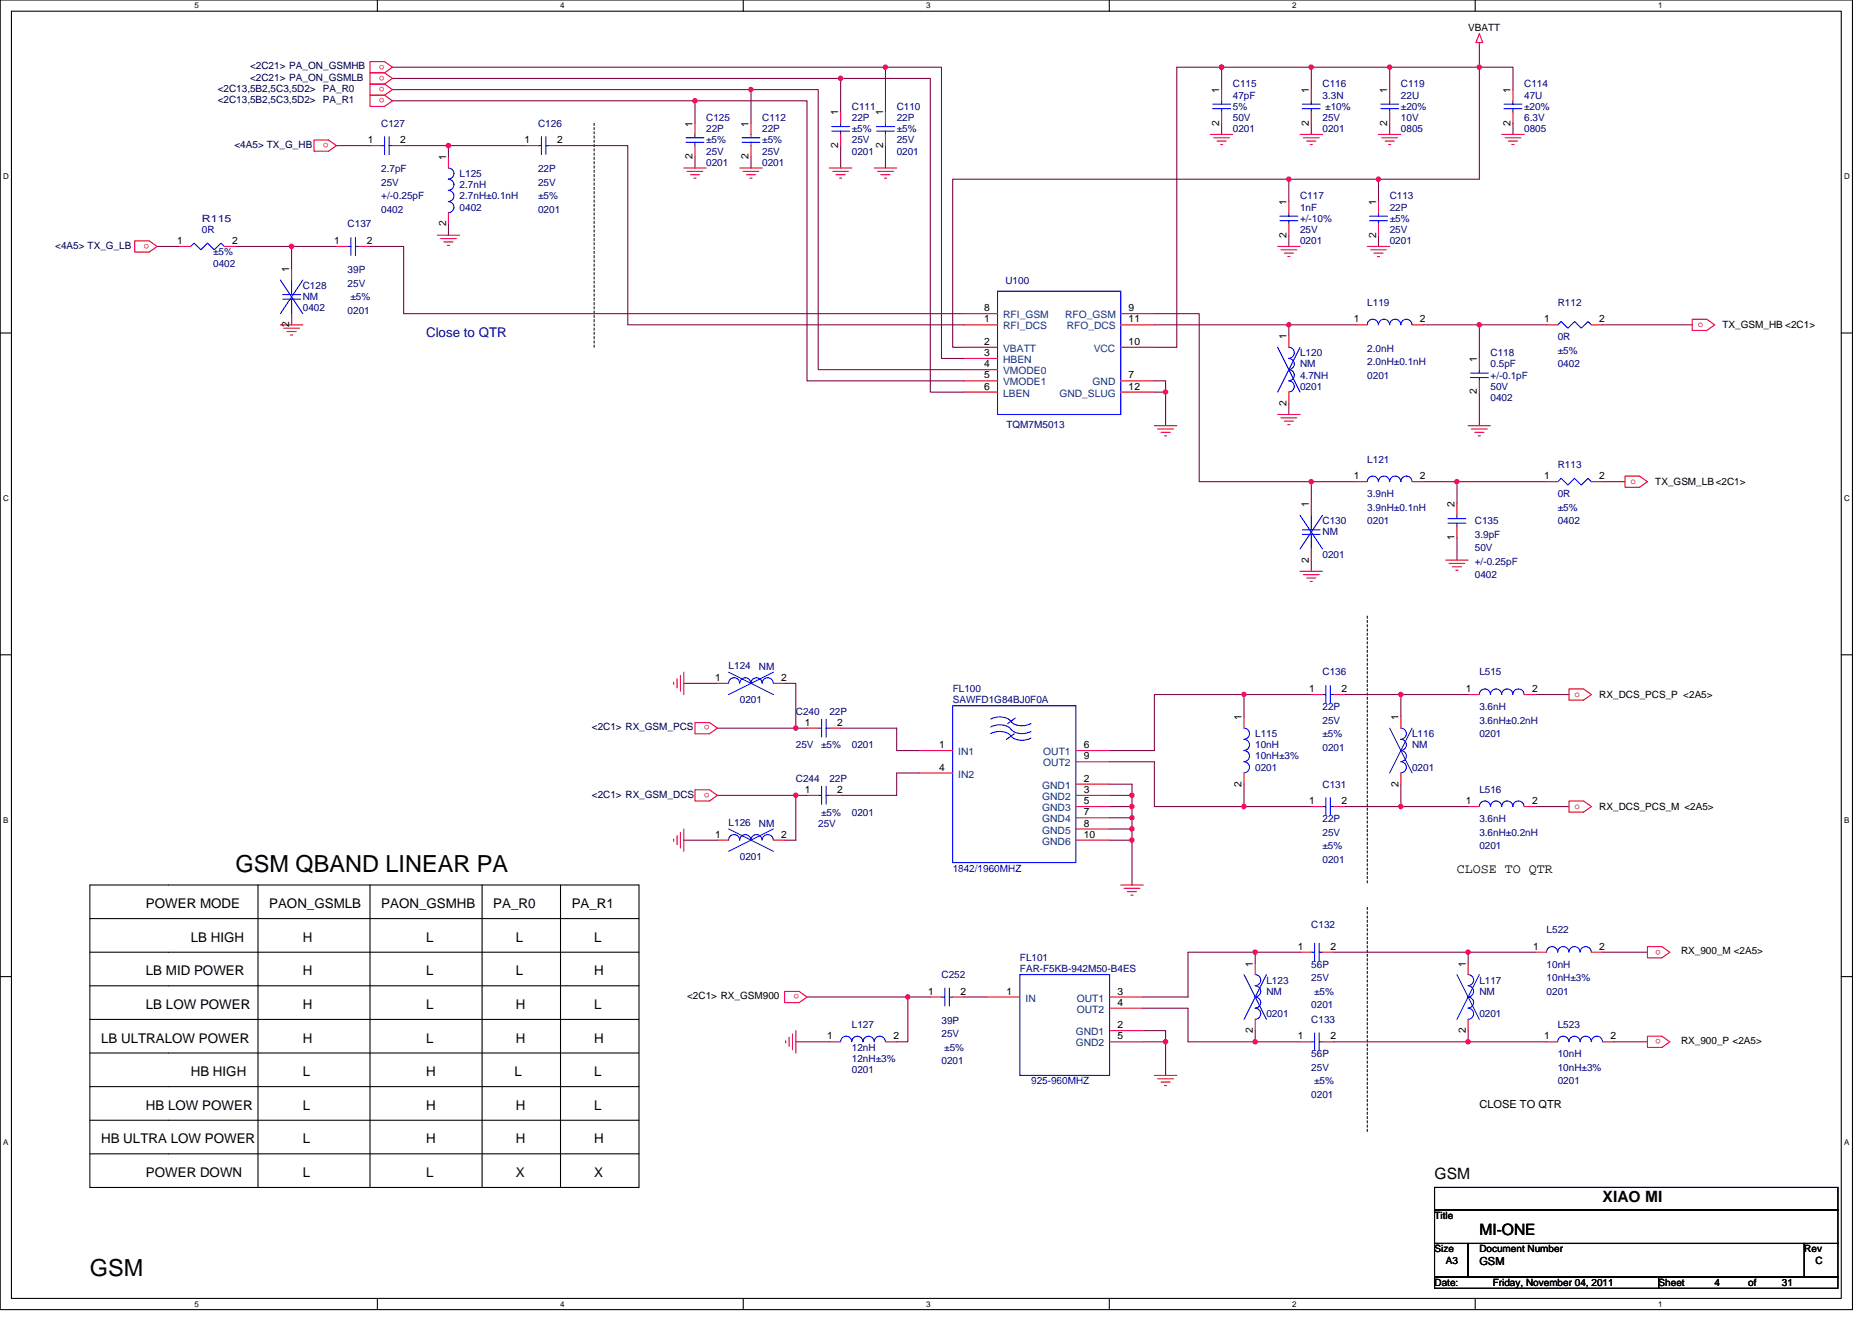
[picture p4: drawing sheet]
<svg xmlns="http://www.w3.org/2000/svg" width="297mm" height="210mm" viewBox="0 0 297 210" stroke-linecap="round" stroke-linejoin="round" font-family="sans-serif">
<path d="M0 0h293.9v207.9h-293.9zM1.8 1.8h290.4v204.3h-290.4z" fill="none" stroke="#000" stroke-width=".17"/>
<g fill="#fff">
<path d="M30.8 .2h.7v1.4h-.7z"/>
<path d="M30.8 206.3h.7v1.4h-.7z"/>
</g>
<path d="M59.9 0v1.8M59.9 206.1v1.8" fill="none" stroke="#000" stroke-width=".17"/>
<g fill="#fff">
<path d="M88.9 .2h.7v1.4h-.7z"/>
<path d="M88.9 206.3h.7v1.4h-.7z"/>
</g>
<path d="M117.9 0v1.8M117.9 206.1v1.8" fill="none" stroke="#000" stroke-width=".17"/>
<g fill="#fff">
<path d="M147 .2h.7v1.4h-.7z"/>
<path d="M147 206.3h.7v1.4h-.7z"/>
</g>
<path d="M176 0v1.8M176 206.1v1.8" fill="none" stroke="#000" stroke-width=".17"/>
<g fill="#fff">
<path d="M205 .2h.7v1.4h-.7z"/>
<path d="M205 206.3h.7v1.4h-.7z"/>
</g>
<path d="M234.1 0v1.8M234.1 206.1v1.8" fill="none" stroke="#000" stroke-width=".17"/>
<g fill="#fff">
<path d="M263.1 .2h.7v1.4h-.7z"/>
<path d="M263.1 206.3h.7v1.4h-.7z"/>
<path d="M.5 27.3h.9v1.4h-.9z"/>
<path d="M292.6 27.3h.9v1.4h-.9z"/>
<path d="M.5 78.4h.9v1.4h-.9z"/>
<path d="M292.6 78.4h.9v1.4h-.9z"/>
</g>
<path d="M0 52.9h1.8M292.2 52.9h1.7" fill="none" stroke="#000" stroke-width=".17"/>
<g fill="#fff">
<path d="M.5 129.5h.8v1.4h-.8z"/>
<path d="M292.6 129.5h.9v1.4h-.9z"/>
</g>
<path d="M0 103.9h1.8M292.2 103.9h1.7" fill="none" stroke="#000" stroke-width=".17"/>
<g fill="#fff">
<path d="M.5 180.5h.8v1.4h-.8z"/>
<path d="M292.6 180.5h.9v1.4h-.9z"/>
</g>
<g fill="none" stroke="#000" stroke-width=".17">
<path d="M0 155h1.8M14.3 140.5h87.1v48h-87.1zM14.3 145.8h87.1M14.3 151.1h87.1M14.3 156.5h87.1M40.9 140.5v48M58.7 140.5v48M76.5 140.5v48M88.9 140.5v48M292.2 155h1.7M14.3 161.8h87.1M14.3 167.1h87.1"/>
<path d="M14.3 172.5h87.1M14.3 177.8h87.1M14.3 183.1h87.1M227.6 188.5h64v3.5h-64zM227.6 192h64v5.4h-64zM227.6 197.4h5.4v5.3h-5.4zM233 197.4h53.3v5.3h-53.3zM286.3 197.4h5.3v5.3h-5.3zM227.6 202.7h35.6v1.8h-35.6zM263.2 202.7h28.4v1.8h-28.4z"/>
</g>
<path d="M94.3 19.6v35.5M217 97.8v42.7M217 144v35.6" fill="none" stroke="#000" stroke-width=".17" stroke-dasharray=".3 .3"/>
<g fill="none" stroke="#800040" stroke-width=".17">
<path d="M62.3 12.4h71.1v5.4M62.3 10.7h78.2v7.1M62.3 16h48v3.6M62.3 14.2h56.9v5.4M110.3 16h17.8v44.5h24.8M119.2 14.2h10.6v44.5h23.1M133.4 12.4h14.2v49.8h5.3M140.5 10.7h8.9v46.2h3.5M193.8 19.6v1.7M193.8 10.7v3.5M193.8 10.7h14.3M193.8 10.7h-7.1v44.4h-3.5"/>
<path d="M208.1 10.7h12.4v3.5M208.1 10.7v3.5M208.1 19.6v1.7M220.5 19.6v1.7M220.5 10.7h14.2M234.7 10.7h5.4v3.5M234.7 7.1v3.6M234.7 10.7v17.7h-16M240.1 19.6v1.7M24.9 39.1h3.6M37.4 39.1h8.9v3.6M46.3 39.1h7.1"/>
<path d="M53.4 23.1h5.3M58.7 39.1h5.3v10.7h88.9M64 23.1h7.2M71.2 23.1v1.8M71.2 23.1h12.4M71.2 35.6v1.7M88.9 23.1h10.7v28.5h53.3M110.3 24.9v1.8M119.2 24.9v1.8M133.4 23.1v3.6M140.5 23.1v3.6M204.5 28.4h-53.3v26.7h1.7"/>
<path d="M204.5 28.4v3.6M204.5 37.3v1.8M204.5 28.4h14.2M218.7 28.4v3.6M218.7 37.3v1.8M46.3 48v3.6M183.2 49.8h7.1v26.7h17.8M183.2 51.6h21.3M215.2 51.6h-10.7v1.7M225.8 51.6h8.9M234.7 51.6v5.3M234.7 51.6h10.7"/>
<path d="M254.3 51.6h14.2M183.2 60.5h1.8v1.7h-1.8M185 62.2v5.4M204.5 64v1.8M208.1 76.5v3.5M208.1 76.5h7.1M225.8 76.5h5.4M231.2 76.5v3.5M231.2 76.5h14.2M234.7 62.2v5.4M254.3 76.5h3.5M208.1 88.9v1.8"/>
<path d="M231.2 85.3v3.6M108.5 108.5h5.3M113.8 115.6h12.5M124.5 108.5h1.8v7.1M126.3 115.6h1.8M133.4 115.6h8.9v3.5h3.5M197.4 110.2h10.7M197.4 110.2h-14.2v8.9h-7.1M197.4 110.2v3.6M213.4 110.2h8.9v3.6M222.3 110.2h10.7M243.6 110.2h5.4"/>
<path d="M108.5 133.3h5.3M113.8 126.2h12.5M126.3 126.2v7.1h-1.8M126.3 126.2h1.8M145.8 122.7h-3.5v3.5h-8.9M176.1 129.8h3.5M176.1 131.6h3.5M176.1 133.3h3.5M176.1 120.9h7.1v7.1h14.2M176.1 124.5h3.5v1.7M176.1 126.2h3.5M176.1 128h3.5"/>
<path d="M179.6 133.4v7.1M179.6 128v1.8M179.6 129.8v3.5M179.6 126.2v1.8M197.4 128h10.7M197.4 124.5v3.5M213.4 128h8.9M222.3 124.5v3.5M222.3 128h10.7M243.6 128h5.4M128.1 158.2h16M144.1 158.2v7.2h-1.8"/>
<path d="M144.1 158.2h3.5M152.9 158.2h3.6M199.2 152.9v-1.8h-10.7v7.1h-7.1M199.2 151.1h7.1M211.6 151.1h21.4M233 151.1h10.6M233 151.1v1.8M254.3 151.1h7.1M126.3 165.4h5.3M181.4 163.6h3.6v1.8M181.4 165.4h3.6M181.4 160h7.1v5.4h10.7v-1.8"/>
<path d="M185 165.4v5.3M199.2 165.4h7.1M211.6 165.4h21.4M233 165.4h12.4M233 163.6v1.8M256.1 165.4h5.3"/>
</g>
<g fill="#f0f" stroke="#f0f" stroke-width=".17">
<circle cx="184.9" cy="62.2" r=".35"/>
<circle cx="179.6" cy="133.3" r=".35"/>
<circle cx="179.6" cy="126.2" r=".35"/>
<circle cx="179.6" cy="128" r=".35"/>
<circle cx="179.6" cy="131.6" r=".35"/>
<circle cx="197.4" cy="110.2" r=".35"/>
<circle cx="197.4" cy="128" r=".35"/>
<circle cx="222.3" cy="128" r=".35"/>
<circle cx="222.3" cy="110.2" r=".35"/>
<circle cx="184.9" cy="165.3" r=".35"/>
<circle cx="232.9" cy="165.3" r=".35"/>
<circle cx="232.9" cy="151.1" r=".35"/>
<circle cx="179.6" cy="129.8" r=".35"/>
<circle cx="199.2" cy="151.1" r=".35"/>
<circle cx="199.2" cy="165.3" r=".35"/>
<circle cx="140.5" cy="10.7" r=".35"/>
<circle cx="133.4" cy="12.4" r=".35"/>
<circle cx="119.2" cy="14.2" r=".35"/>
<circle cx="110.3" cy="16" r=".35"/>
<circle cx="71.1" cy="23.1" r=".35"/>
<circle cx="46.3" cy="39.1" r=".35"/>
<circle cx="193.8" cy="10.7" r=".35"/>
<circle cx="204.5" cy="51.5" r=".35"/>
<circle cx="234.7" cy="51.5" r=".35"/>
<circle cx="208.1" cy="76.4" r=".35"/>
<circle cx="231.2" cy="76.4" r=".35"/>
<circle cx="204.5" cy="28.4" r=".35"/>
<circle cx="234.7" cy="10.7" r=".35"/>
<circle cx="220.5" cy="10.7" r=".35"/>
<circle cx="208.1" cy="10.7" r=".35"/>
<circle cx="144" cy="158.2" r=".35"/>
<circle cx="218.7" cy="28.4" r=".35"/>
<circle cx="126.3" cy="115.6" r=".35"/>
<circle cx="126.3" cy="126.2" r=".35"/>
</g>
<g fill="none" stroke="#f00" stroke-width=".17">
<path d="M58.7 9.8h2.3l1.3 .9-1.3 .9h-2.3zM58.7 15.1h2.3l1.3 .9-1.3 .9h-2.3zM61 11.6l1.3 .8-1.3 .9M61 13.3l1.3 .9-1.3 .9M61 11.6h-2.3v1.7h2.3M61 13.3h-2.3v1.8h2.3M110.3 19.6v1.7M119.2 19.6v1.7M133.4 17.8v1.8M140.5 17.8v1.8M193.8 14.2v1.8M193.8 17.8v1.8"/>
<path d="M208.1 14.2v1.8M208.1 17.8v1.8M220.5 14.2v1.8M220.5 17.8v1.8M234.7 5.3l.6 1.5h-1.1zM234.7 6.8v.3M240.1 14.2v1.8M240.1 17.8v1.8M21.4 38.2h2.3l1.2 .9-1.2 .9h-2.3zM28.5 39.1h1.8M35.6 39.1h1.8M49.8 22.2h2.3l1.3 .9-1.3 .9h-2.3z"/>
<path d="M53.4 39.1h1.8M56.9 39.1h1.8M58.7 23.1h1.8M62.3 23.1h1.7M69.4 37.3h3.5M69.9 37.9h2.5M70.4 38.4h1.5M71 38.9h.3M71.2 24.9v1.8M71.2 33.8v1.8M83.6 23.1h1.8M87.2 23.1h1.7"/>
<path d="M108.5 26.7h3.6M109 27.2h2.5M109.6 27.7h1.4M110.1 28.3h.3M110.3 23.1v1.8M117.4 26.7h3.5M117.9 27.2h2.5M118.4 27.7h1.5M119 28.3h.3M119.2 23.1v1.8M131.6 26.7h3.6M132.1 27.2h2.5"/>
<path d="M132.7 27.7h1.4M133.2 28.3h.4M133.4 21.3v1.8M138.7 26.7h3.6M139.3 27.2h2.4M139.8 27.7h1.4M140.3 28.3h.4M140.5 21.3v1.8M192.1 21.3h3.5M192.6 21.9h2.5M193.1 22.4h1.5M193.7 22.9h.3"/>
<path d="M202.7 39.1h3.6M203.3 39.6h2.5M204.5 32v1.8M204.5 35.6v1.7M206.3 21.3h3.5M206.8 21.9h2.5M207.3 22.4h1.5M207.9 22.9h.3M217 39.1h3.5M217.5 39.6h2.5M218.7 21.3h3.6M218.7 32v1.8"/>
<path d="M218.7 35.6v1.7M219.3 21.9h2.5M219.8 22.4h1.4M220.3 22.9h.4M238.3 21.3h3.5M238.8 21.9h2.5M239.3 22.4h1.5M239.9 22.9h.3M44.5 51.6h3.5M45 52.1h2.5M45.5 52.6h1.5M46.1 53.2h.3"/>
<path d="M46.3 42.7v1.7M46.3 49.8v1.8M152.9 49.8h5.4M152.9 51.6h5.4M152.9 55.1h5.4M152.9 56.9h5.4M152.9 58.7h5.4M177.8 49.8h5.4M177.8 51.6h5.4M177.8 55.1h5.4M203.8 40.2h1.4M204.3 40.7h.4"/>
<path d="M204.5 53.3v1.8M215.2 51.6h1.8M218 40.2h1.5M218.6 40.7h.3M224.1 51.6h1.7M234.7 56.9v1.8M245.4 51.6h1.8M252.5 51.6h1.8M268.5 50.7h2.3l1.3 .9-1.3 .9h-2.3zM152.9 60.5h5.4M152.9 62.2h5.4M177.8 60.5h5.4"/>
<path d="M177.8 62.2h5.4M183.2 67.6h3.5M183.7 68.1h2.5M184.2 68.6h1.5M184.8 69.2h.3M202.7 65.8h3.6M203.3 66.3h2.5M203.8 66.8h1.4M204.3 67.4h.4M204.5 62.2v1.8M215.2 76.5h1.8M224.1 76.5h1.7"/>
<path d="M233 67.6h3.5M233.5 68.1h2.5M234 68.6h1.5M234.6 69.2h.3M234.7 60.5v1.7M245.4 76.5h1.8M252.5 76.5h1.8M257.8 75.6h2.4l1.2 .9-1.2 .8h-2.4zM206.3 90.7h3.5M206.8 91.2h2.5M207.3 91.7h1.5M207.9 92.3h.3"/>
<path d="M208.1 80v1.8M208.1 87.1v1.8M229.4 88.9h3.6M229.9 89.4h2.5M230.5 90h1.4M231 90.5h.3M231.2 83.6v1.7M231.2 80v1.8M106.9 108.3v.3M107.4 107.7v1.5M108 107.2v2.5M108.5 106.7v3.5"/>
<path d="M110.3 114.7h2.3l1.2 .9-1.2 .9h-2.3zM113.8 108.5h1.8M122.7 108.5h1.8M128.1 115.6h1.7M131.6 115.6h1.8M145.8 119.1h5.4M170.7 119.1h5.4M197.4 113.8v1.8M208.1 110.2h1.7M211.6 110.2h1.8M222.3 113.8v1.8M233 110.2h1.7"/>
<path d="M241.8 110.2h1.8M249 109.3h2.3l1.2 .9-1.2 .9h-2.3zM106.9 133.2v.3M107.4 132.6v1.5M108 132.1v2.5M108.5 131.6v3.5M110.3 125.3h2.3l1.2 .9-1.2 .9h-2.3zM113.8 133.3h1.8M122.7 133.3h1.8M128.1 126.2h1.7M131.6 126.2h1.8M145.8 122.7h5.4"/>
<path d="M170.7 120.9h5.4M170.7 124.5h5.4M170.7 126.2h5.4M170.7 128h5.4M170.7 129.8h5.4M170.7 131.6h5.4M170.7 133.3h5.4M197.4 122.7v1.8M208.1 128h1.7M211.6 128h1.8M222.3 122.7v1.8M233 128h1.7"/>
<path d="M241.8 128h1.8M249 127.1h2.3l1.2 .9-1.2 .9h-2.3zM124.5 157.4h2.3l1.3 .8-1.3 .9h-2.3zM147.6 158.2h1.8M151.2 158.2h1.7M156.5 158.2h5.3M176.1 158.2h5.3M177.8 140.5h3.6M178.4 141h2.5M178.9 141.5h1.4M179.4 142.1h.4M199.2 152.9v1.8"/>
<path d="M206.3 151.1h1.8M209.8 151.1h1.8M233 152.9v1.8M243.6 151.1h1.8M252.5 151.1h1.8M261.4 150.2h2.3l1.3 .9-1.3 .9h-2.3zM124.7 165.2v.3M125.2 164.6v1.5M125.7 164.1v2.5M126.3 163.6v3.5M131.6 165.4h1.8M140.5 165.4h1.8"/>
<path d="M176.1 160h5.3M176.1 163.6h5.3M176.1 165.4h5.3M183.2 170.7h3.5M183.7 171.2h2.5M184.2 171.7h1.5M184.8 172.3h.3M199.2 161.8v1.8M206.3 165.4h1.8M209.8 165.4h1.8M233 161.8v1.8M245.4 165.4h1.8"/>
<path d="M254.3 165.4h1.8M261.4 164.5h2.3l1.3 .9-1.3 .8h-2.3z"/>
</g>
<g fill="none" stroke="#00f" stroke-width=".17">
<path d="M133.4 19.6v.5M140.5 19.6v.5M192.4 16.5h2.9M192.4 17.3h2.9M193.8 16v.5M193.8 17.3v.5M206.6 16.5h2.9M206.6 17.3h2.9M208.1 16v.5M208.1 17.3v.5M219.1 16.5h2.8M219.1 17.3h2.8"/>
<path d="M220.5 16v.5M220.5 17.3v.5M238.7 16.5h2.8M238.7 17.3h2.8M240.1 16v.5M240.1 17.3v.5M30.3 39.1l.5-.5 1.1 1 1-1 1.1 1 1.1-1 .5 .5M55.2 39.1h.5M55.7 37.7v2.8M56.4 37.7v2.8M56.4 39.1h.5M60.5 23.1h.5"/>
<path d="M61 21.7v2.8M61.7 21.7v2.8M61.7 23.1h.6M71.1 26.7a.88 .88 0 0 1 .9 .8 .88 .88 0 0 1-.9 .9 .89 .89 0 0 1 .9 .9 .89 .89 0 0 1-.9 .9M71.1 30.2a.88 .88 0 0 1 .9 .9 .88 .88 0 0 1-.9 .9M71.1 32a.88 .88 0 0 1 .9 .9 .88 .88 0 0 1-.9 .9M85.4 23.1h.5M85.9 21.7v2.8M86.6 21.7v2.8M86.6 23.1h.6M108.9 21.9h2.8M108.9 22.6h2.8"/>
<path d="M110.3 21.3v.6M110.3 22.6v.5M117.7 21.9h2.9M117.7 22.6h2.9M119.2 21.3v.6M119.2 22.6v.5M132 20.1h2.8M132 20.8h2.8M133.4 20.8v.5M139.1 20.1h2.8M139.1 20.8h2.8M140.5 20.8v.5"/>
<path d="M203.1 34.3h2.8M203.1 35h2.8M204.5 33.8v.5M204.5 35v.6M217.3 34.3h2.9M217.3 35h2.9M218.7 33.8v.5M218.7 35v.6M44.5 44.4l3.5 5.4M44.8 46.8h2.9M44.8 47.5h2.9M46.3 44.4v2.4"/>
<path d="M46.3 47.5v2.3M48 44.4l-3.5 5.4M158.3 46.2h19.5v19.6h-19.5zM202.7 55.1l3.6 7.1M204.5 55.1a.88 .88 0 0 1 .9 .9 .88 .88 0 0 1-.9 .9 .89 .89 0 0 1 .9 .9 .89 .89 0 0 1-.9 .9 .89 .89 0 0 1 .9 .8 .89 .89 0 0 1-.9 .9M206.3 55.1l-3.6 7.1M217 51.5a.88 .88 0 0 1 .8-.8 .88 .88 0 0 1 .9 .8M218.7 51.5a.88 .88 0 0 1 .9-.8 .88 .88 0 0 1 .9 .8M220.5 51.5a.88 .88 0 0 1 .9-.8 .88 .88 0 0 1 .9 .8M222.3 51.5a.88 .88 0 0 1 .9-.8 .88 .88 0 0 1 .8 .8M233.3 59.2h2.9M233.3 59.9h2.9"/>
<path d="M234.7 58.7v.5M234.7 59.9v.6M247.2 51.6l.5-.6 1.1 1.1 1-1.1 1.1 1.1 1.1-1.1 .5 .6M204.5 60.5a.88 .88 0 0 1 .9 .8 .88 .88 0 0 1-.9 .9M217 76.4a.88 .88 0 0 1 .8-.8 .88 .88 0 0 1 .9 .8M218.7 76.4a.88 .88 0 0 1 .9-.8 .88 .88 0 0 1 .9 .8M220.5 76.4a.88 .88 0 0 1 .9-.8 .88 .88 0 0 1 .9 .8M222.3 76.4a.88 .88 0 0 1 .9-.8 .88 .88 0 0 1 .8 .8M247.2 76.5l.5-.6 1.1 1.1 1-1.1 1.1 1.1 1.1-1.1 .5 .6M206.3 81.8l3.5 5.3M206.6 84.1h2.9M206.6 84.8h2.9"/>
<path d="M208.1 81.8v2.3M208.1 84.8v2.3M209.8 81.8l-3.5 5.3M229.8 83h2.8M229.8 82.3h2.8M231.2 83v.6M231.2 81.8v.5M115.6 106.7l7.1 3.5M119.1 108.4a.89 .89 0 0 0-.8-.8 .89 .89 0 0 0-.9 .8 .88 .88 0 0 0-.9-.8 .88 .88 0 0 0-.9 .8M120.9 108.4a.88 .88 0 0 0-.9-.8 .88 .88 0 0 0-.8 .8M122.7 108.4a.88 .88 0 0 0-.9-.8 .88 .88 0 0 0-.9 .8M122.7 106.7l-7.1 3.5"/>
<path d="M129.8 115.6h.6M130.4 114.2v2.8M131.1 114.2v2.8M131.1 115.6h.5M151.2 112h19.5v24.9h-19.5zM157.2 114.1a3 3 0 0 1 3 .2l.2 .2M157.2 116.4a3 3 0 0 1 3 .2l.2 .2M157.2 115.4a3 3 0 0 1 3 .1l.2 .2M160.4 115.7a2.56 2.56 0 0 0 3.2 .4M160.4 116.8a2.57 2.57 0 0 0 3.2 .3M160.4 114.5a2.6 2.6 0 0 0 3.2 .3M160.9 116.5l-1.2 .8"/>
<path d="M161.1 114l-1.2 .9M197.4 115.6a.88 .88 0 0 1 .9 .8 .88 .88 0 0 1-.9 .9 .89 .89 0 0 1 .9 .9 .89 .89 0 0 1-.9 .9M197.4 119.1a.88 .88 0 0 1 .9 .9 .88 .88 0 0 1-.9 .9M209.8 110.2h.6M210.4 108.8v2.9M211.1 108.8v2.9M211.1 110.2h.5M220.5 115.6l3.6 7.1M222.3 115.6a.88 .88 0 0 1 .9 .8 .88 .88 0 0 1-.9 .9 .89 .89 0 0 1 .9 .9 .89 .89 0 0 1-.9 .9M222.3 119.1a.88 .88 0 0 1 .9 .9 .88 .88 0 0 1-.9 .9M224.1 115.6l-3.6 7.1M240 110.2a.89 .89 0 0 0-.8-.9 .89 .89 0 0 0-.9 .9 .89 .89 0 0 0-.9-.9 .89 .89 0 0 0-.9 .9 .88 .88 0 0 0-.9-.9 .88 .88 0 0 0-.9 .9"/>
<path d="M241.8 110.2a.88 .88 0 0 0-.9-.9 .88 .88 0 0 0-.8 .9M115.6 131.6l7.1 3.5M119.1 133.3a.89 .89 0 0 0-.8-.8 .89 .89 0 0 0-.9 .8 .88 .88 0 0 0-.9-.8 .88 .88 0 0 0-.9 .8M120.9 133.3a.88 .88 0 0 0-.9-.8 .88 .88 0 0 0-.8 .8M122.7 133.3a.88 .88 0 0 0-.9-.8 .88 .88 0 0 0-.9 .8M122.7 131.6l-7.1 3.5M129.8 126.2h.6M130.4 124.8v2.9M131.1 124.8v2.9M131.1 126.2h.5M197.4 120.9a.88 .88 0 0 1 .9 .9 .88 .88 0 0 1-.9 .9M209.8 128h.6"/>
<path d="M210.4 126.6v2.8M211.1 126.6v2.8M211.1 128h.5M222.3 120.9a.88 .88 0 0 1 .9 .9 .88 .88 0 0 1-.9 .9M240 128a.89 .89 0 0 0-.8-.9 .89 .89 0 0 0-.9 .9 .89 .89 0 0 0-.9-.9 .89 .89 0 0 0-.9 .9 .88 .88 0 0 0-.9-.9 .88 .88 0 0 0-.9 .9M241.8 128a.88 .88 0 0 0-.9-.9 .88 .88 0 0 0-.8 .9M149.4 158.2h.5M149.9 156.8v2.9M150.6 156.8v2.9M150.6 158.2h.6M161.8 154.7h14.3v16h-14.3zM197.4 154.7l3.6 7.1"/>
<path d="M199.2 154.7a.88 .88 0 0 1 .8 .9 .88 .88 0 0 1-.8 .8 .89 .89 0 0 1 .8 .9 .89 .89 0 0 1-.8 .9 .89 .89 0 0 1 .8 .9 .89 .89 0 0 1-.8 .9M201 154.7l-3.6 7.1M208.1 151.1h.5M208.6 149.7v2.8M209.3 149.7v2.8M209.3 151.1h.5M231.2 154.7l3.5 7.1M232.9 154.7a.88 .88 0 0 1 .9 .9 .88 .88 0 0 1-.9 .8 .89 .89 0 0 1 .9 .9 .89 .89 0 0 1-.9 .9 .89 .89 0 0 1 .9 .9 .89 .89 0 0 1-.9 .9M234.7 154.7l-3.5 7.1M248.9 151.1a.89 .89 0 0 0-.9-.9 .89 .89 0 0 0-.8 .9 .88 .88 0 0 0-.9-.9 .88 .88 0 0 0-.9 .9M250.7 151.1a.88 .88 0 0 0-.9-.9 .88 .88 0 0 0-.8 .9M252.5 151.1a.88 .88 0 0 0-.9-.9 .88 .88 0 0 0-.9 .9"/>
<path d="M140.5 165.3a.89 .89 0 0 0-.9-.8 .89 .89 0 0 0-.9 .8 .89 .89 0 0 0-.9-.8 .89 .89 0 0 0-.9 .8 .89 .89 0 0 0-.9-.8 .89 .89 0 0 0-.9 .8 .88 .88 0 0 0-.8-.8 .88 .88 0 0 0-.9 .8M199.2 160a.88 .88 0 0 1 .8 .9 .88 .88 0 0 1-.8 .9M208.1 165.4h.5M208.6 163.9v2.9M209.3 163.9v2.9M209.3 165.4h.5M232.9 160a.88 .88 0 0 1 .9 .9 .88 .88 0 0 1-.9 .9M248.9 165.3a.88 .88 0 0 0-.8-.8 .88 .88 0 0 0-.9 .8M250.7 165.3a.88 .88 0 0 0-.9-.8 .88 .88 0 0 0-.8 .8M252.5 165.3a.88 .88 0 0 0-.9-.8 .88 .88 0 0 0-.9 .8M254.3 165.3a.88 .88 0 0 0-.9-.8 .88 .88 0 0 0-.9 .8"/>
</g>
<g font-size="3.7">
<text x="37.4" y="138.5">GSM QBAND LINEAR PA</text>
<text x="14.3" y="202.5">GSM</text>
</g>
<g font-size="2.5">
<text x="227.6" y="187.1">GSM</text>
<text x="254.3" y="190.8">XIAO MI</text>
<text x="234.7" y="196">MI-ONE</text>
</g>
<text font-size="2.1" fill="#0000a0" x="67.6" y="53.5">Close to QTR</text>
<g font-size="2.1">
<text x="231.2" y="138.6">CLOSE TO QTR</text>
<text x="23.2" y="144.1">POWER MODE</text>
<text x="30.3" y="149.5">LB HIGH</text>
<text x="42.7" y="144.1">PAON_GSMLB</text>
<text x="48" y="149.5">H</text>
<text x="60.5" y="144.1">PAON_GSMHB</text>
<text x="67.6" y="149.5">L</text>
<text x="78.3" y="144.1">PA_R0</text>
<text x="81.8" y="149.5">L</text>
<text x="90.7" y="144.1">PA_R1</text>
<text x="94.3" y="149.5">L</text>
<text x="23.2" y="154.8">LB MID POWER</text>
<text x="48" y="154.8">H</text>
<text x="67.6" y="154.8">L</text>
<text x="81.8" y="154.8">L</text>
<text x="94.3" y="154.8">H</text>
<text x="23.2" y="160.1">LB LOW POWER</text>
<text x="48" y="160.1">H</text>
<text x="67.6" y="160.1">L</text>
<text x="81.8" y="160.1">H</text>
<text x="94.3" y="160.1">L</text>
<text x="16" y="165.5">LB ULTRALOW POWER</text>
<text x="48" y="165.5">H</text>
<text x="67.6" y="165.5">L</text>
<text x="81.8" y="165.5">H</text>
<text x="94.3" y="165.5">H</text>
<text x="30.3" y="170.8">HB HIGH</text>
<text x="48" y="170.8">L</text>
<text x="67.6" y="170.8">H</text>
<text x="81.7" y="170.8">L</text>
<text x="94.3" y="170.8">L</text>
<text x="23.2" y="176.1">HB LOW POWER</text>
<text x="48" y="176.1">L</text>
<text x="67.6" y="176.1">H</text>
<text x="81.8" y="176.1">H</text>
<text x="94.3" y="176.1">L</text>
<text x="16" y="181.5">HB ULTRA LOW POWER</text>
<text x="48" y="181.5">L</text>
<text x="67.6" y="181.5">H</text>
<text x="81.8" y="181.5">H</text>
<text x="94.3" y="181.5">H</text>
<text x="23.2" y="186.8">POWER DOWN</text>
<text x="48" y="186.8">L</text>
<text x="67.6" y="186.8">L</text>
<text x="81.8" y="186.8">X</text>
<text x="94.3" y="186.8">X</text>
</g>
<g font-size="1.8">
<text x="234.7" y="175.8">CLOSE TO QTR</text>
<text x="234.7" y="200.7">GSM</text>
</g>
<g font-size="1.6">
<text x="233" y="5">VBATT</text>
<text x="193.5" y="14.8" transform="rotate(-90 193.5 14.8)">1</text>
<text x="207.7" y="14.8" transform="rotate(-90 207.7 14.8)">1</text>
<text x="220.1" y="14.8" transform="rotate(-90 220.1 14.8)">1</text>
<text x="239.7" y="14.8" transform="rotate(-90 239.7 14.8)">1</text>
<text x="58.4" y="22.7">1</text>
<text x="63.5" y="22.7">2</text>
<text x="83.2" y="22.7">1</text>
<text x="88.4" y="22.7">2</text>
<text x="109.9" y="20.1" transform="rotate(-90 109.9 20.1)">1</text>
<text x="118.8" y="20.1" transform="rotate(-90 118.8 20.1)">1</text>
<text x="133" y="23.5" transform="rotate(-90 133 23.5)">2</text>
<text x="133" y="18.3" transform="rotate(-90 133 18.3)">1</text>
<text x="140.1" y="23.5" transform="rotate(-90 140.1 23.5)">2</text>
<text x="140.1" y="18.3" transform="rotate(-90 140.1 18.3)">1</text>
<text x="193.5" y="19.9" transform="rotate(-90 193.5 19.9)">2</text>
<text x="207.7" y="19.9" transform="rotate(-90 207.7 19.9)">2</text>
<text x="220.1" y="19.9" transform="rotate(-90 220.1 19.9)">2</text>
<text x="239.7" y="19.9" transform="rotate(-90 239.7 19.9)">2</text>
<text x="70.8" y="25.4" transform="rotate(-90 70.8 25.4)">1</text>
<text x="109.9" y="25.3" transform="rotate(-90 109.9 25.3)">2</text>
<text x="118.8" y="25.3" transform="rotate(-90 118.8 25.3)">2</text>
<text x="70.8" y="35.9" transform="rotate(-90 70.8 35.9)">2</text>
<text x="204.1" y="32.5" transform="rotate(-90 204.1 32.5)">1</text>
<text x="218.4" y="32.5" transform="rotate(-90 218.4 32.5)">1</text>
<text x="28.1" y="38.7">1</text>
<text x="36.8" y="38.7">2</text>
<text x="53" y="38.7">1</text>
<text x="58.2" y="38.7">2</text>
<text x="204.1" y="37.7" transform="rotate(-90 204.1 37.7)">2</text>
<text x="218.4" y="37.7" transform="rotate(-90 218.4 37.7)">2</text>
<text x="45.9" y="43.2" transform="rotate(-90 45.9 43.2)">1</text>
<text x="45.9" y="51.9" transform="rotate(-90 45.9 51.9)">2</text>
<text x="156.1" y="49.4">8</text>
<text x="156.1" y="51.2">1</text>
<text x="179.1" y="51.2">11</text>
<text x="179.1" y="49.4">9</text>
<text x="204.1" y="53.9" transform="rotate(-90 204.1 53.9)">1</text>
<text x="214.8" y="51.2">1</text>
<text x="225.3" y="51.2">2</text>
<text x="245" y="51.2">1</text>
<text x="253.8" y="51.2">2</text>
<text x="273.3" y="52.1">TX_GSM_HB &lt;2C1&gt;</text>
<text x="156.1" y="54.7">2</text>
<text x="156.1" y="56.5">3</text>
<text x="156.1" y="58.3">4</text>
<text x="179.1" y="54.7">10</text>
<text x="234.4" y="57.4" transform="rotate(-90 234.4 57.4)">1</text>
<text x="156.1" y="60.1">5</text>
<text x="156.1" y="61.8">6</text>
<text x="179.1" y="60.1">7</text>
<text x="179.1" y="61.8">12</text>
<text x="204.1" y="64.4" transform="rotate(-90 204.1 64.4)">2</text>
<text x="234.4" y="62.6" transform="rotate(-90 234.4 62.6)">2</text>
<text x="214.8" y="76.1">1</text>
<text x="225.3" y="76.1">2</text>
<text x="245" y="76.1">1</text>
<text x="253.8" y="76.1">2</text>
<text x="262.7" y="77">TX_GSM_LB&lt;2C1&gt;</text>
<text x="207.7" y="80.5" transform="rotate(-90 207.7 80.5)">1</text>
<text x="230.8" y="80.5" transform="rotate(-90 230.8 80.5)">2</text>
<text x="207.7" y="89.3" transform="rotate(-90 207.7 89.3)">2</text>
<text x="230.8" y="85.7" transform="rotate(-90 230.8 85.7)">1</text>
<text x="113.5" y="108.1">1</text>
<text x="124" y="108.1">2</text>
<text x="207.7" y="109.9">1</text>
<text x="212.9" y="109.9">2</text>
<text x="232.6" y="109.9">1</text>
<text x="243.1" y="109.9">2</text>
<text x="253.8" y="110.8">RX_DCS_PCS_P &lt;2A5&gt;</text>
<text x="127.7" y="115.2">1</text>
<text x="132.9" y="115.2">2</text>
<text x="149" y="118.7">1</text>
<text x="172" y="118.7">6</text>
<text x="197" y="114.3" transform="rotate(-90 197 114.3)">1</text>
<text x="221.9" y="114.3" transform="rotate(-90 221.9 114.3)">1</text>
<text x="127.7" y="125.9">1</text>
<text x="132.9" y="125.9">2</text>
<text x="149" y="122.3">4</text>
<text x="172" y="124.1">2</text>
<text x="172" y="125.9">3</text>
<text x="172" y="120.5">9</text>
<text x="197" y="124.8" transform="rotate(-90 197 124.8)">2</text>
<text x="221.9" y="124.8" transform="rotate(-90 221.9 124.8)">2</text>
<text x="172" y="127.6">5</text>
<text x="172" y="129.4">7</text>
<text x="172" y="131.2">8</text>
<text x="207.7" y="127.6">1</text>
<text x="212.9" y="127.6">2</text>
<text x="232.6" y="127.6">1</text>
<text x="243.1" y="127.6">2</text>
<text x="253.8" y="128.5">RX_DCS_PCS_M &lt;2A5&gt;</text>
<text x="113.5" y="133">1</text>
<text x="124" y="133">2</text>
<text x="172" y="133">10</text>
<text x="198.8" y="153.4" transform="rotate(-90 198.8 153.4)">1</text>
<text x="205.9" y="150.7">1</text>
<text x="211.1" y="150.7">2</text>
<text x="232.6" y="153.4" transform="rotate(-90 232.6 153.4)">1</text>
<text x="243.3" y="150.7">1</text>
<text x="253.8" y="150.7">2</text>
<text x="266.7" y="151.5">RX_900_M &lt;2A5&gt;</text>
<text x="109" y="158.6">&lt;2C1&gt; RX_GSM900</text>
<text x="147.3" y="157.9">1</text>
<text x="152.4" y="157.9">2</text>
<text x="159.7" y="157.9">1</text>
<text x="177.3" y="157.9">3</text>
<text x="177.3" y="159.6">4</text>
<text x="131.3" y="165">1</text>
<text x="141.7" y="165">2</text>
<text x="177.3" y="163.2">2</text>
<text x="177.3" y="165">5</text>
<text x="198.8" y="164" transform="rotate(-90 198.8 164)">2</text>
<text x="205.9" y="165">1</text>
<text x="211.1" y="165">2</text>
<text x="232.6" y="164" transform="rotate(-90 232.6 164)">2</text>
<text x="245" y="165">1</text>
<text x="255.5" y="165">2</text>
<text x="266.7" y="165.7">RX_900_P &lt;2A5&gt;</text>
<text x="227.6" y="193.4">Title</text>
<text x="227.6" y="198.8">Size</text>
<text x="229.4" y="200.6">A3</text>
<text x="234.7" y="198.8">Document Number</text>
<text x="286.3" y="198.8">Rev</text>
<text x="288.1" y="200.6">C</text>
<text x="227.6" y="204.1">Date:</text>
<text x="236.9" y="204.1">Friday, November 04, 2011</text>
<text x="263.2" y="204.1">Sheet</text>
<text x="272.1" y="204.1">4</text>
<text x="277.4" y="204.1">of</text>
<text x="282.7" y="204.1">31</text>
</g>
<g font-size="1.6" fill="#000040">
<text x="39.7" y="11">&lt;2C21&gt; PA_ON_GSMHB</text>
<text x="34.5" y="14.6">&lt;2C13,5B2,5C3,5D2&gt;</text>
<text x="34.5" y="16.4">&lt;2C13,5B2,5C3,5D2&gt;</text>
<text x="39.7" y="12.8">&lt;2C21&gt; PA_ON_GSMLB</text>
<text x="51.2" y="14.6">PA_R0</text>
<text x="51.2" y="16.4">PA_R1</text>
<text x="37.2" y="23.5">&lt;4A5&gt; TX_G_HB</text>
<text x="8.8" y="39.5">&lt;4A5&gt; TX_G_LB</text>
<text x="93.9" y="115.9">&lt;2C1&gt; RX_GSM_PCS</text>
<text x="93.9" y="126.6">&lt;2C1&gt; RX_GSM_DCS</text>
</g>
<g font-size="1.6" fill="#f00">
<text x="61" y="10.2" transform="rotate(180 61 10.2)">o</text>
<text x="61" y="12" transform="rotate(180 61 12)">o</text>
<text x="61" y="13.8" transform="rotate(180 61 13.8)">o</text>
<text x="61" y="15.6" transform="rotate(180 61 15.6)">o</text>
<text x="52.1" y="22.7" transform="rotate(180 52.1 22.7)">o</text>
<text x="23.7" y="38.7" transform="rotate(180 23.7 38.7)">o</text>
<text x="269.4" y="51.9">o</text>
<text x="258.7" y="76.8">o</text>
<text x="249.8" y="110.6">o</text>
<text x="112.6" y="115.1" transform="rotate(180 112.6 115.1)">o</text>
<text x="112.6" y="125.8" transform="rotate(180 112.6 125.8)">o</text>
<text x="249.8" y="128.4">o</text>
<text x="263.5" y="150.7" transform="rotate(180 263.5 150.7)">o</text>
<text x="126.8" y="157.8" transform="rotate(180 126.8 157.8)">o</text>
<text x="263.5" y="164.9" transform="rotate(180 263.5 164.9)">o</text>
</g>
<g font-size="1.6" fill="#000080">
<text x="135.2" y="17.4">C111</text>
<text x="142.3" y="17.4">C110</text>
<text x="195.6" y="13.9">C115</text>
<text x="195.6" y="15.6">47pF</text>
<text x="195.6" y="17.4">5%</text>
<text x="209.8" y="13.9">C116</text>
<text x="209.8" y="15.6">3.3N</text>
<text x="210.3" y="17.4">±10%</text>
<text x="222.3" y="13.9">C119</text>
<text x="222.3" y="15.6">22U</text>
<text x="222.3" y="17.4">±20%</text>
<text x="241.8" y="13.9">C114</text>
<text x="241.8" y="15.6">47U</text>
<text x="241.8" y="17.4">±20%</text>
<text x="60.5" y="20.1">C127</text>
<text x="85.4" y="20.1">C126</text>
<text x="112.1" y="19.2">C125</text>
<text x="112.1" y="21">22P</text>
<text x="112.1" y="22.8">±5%</text>
<text x="120.9" y="19.2">C112</text>
<text x="120.9" y="21">22P</text>
<text x="120.9" y="22.8">±5%</text>
<text x="135.2" y="19.2">22P</text>
<text x="135.2" y="22.8">25V</text>
<text x="135.2" y="21">±5%</text>
<text x="142.3" y="19.2">22P</text>
<text x="142.3" y="22.8">25V</text>
<text x="142.3" y="21">±5%</text>
<text x="195.6" y="19.2">50V</text>
<text x="195.6" y="21">0201</text>
<text x="209.8" y="19.2">25V</text>
<text x="209.8" y="21">0201</text>
<text x="222.3" y="19.2">10V</text>
<text x="222.3" y="21">0805</text>
<text x="241.8" y="19.2">6.3V</text>
<text x="241.8" y="21">0805</text>
<text x="60.5" y="27.4">2.7pF</text>
<text x="60.5" y="29.5">25V</text>
<text x="72.9" y="28.1">L125</text>
<text x="72.9" y="29.9">2.7nH</text>
<text x="85.4" y="27.4">22P</text>
<text x="85.4" y="29.5">25V</text>
<text x="112.1" y="24.5">25V</text>
<text x="112.1" y="26.3">0201</text>
<text x="120.9" y="24.5">25V</text>
<text x="120.9" y="26.3">0201</text>
<text x="135.2" y="24.5">0201</text>
<text x="142.3" y="24.5">0201</text>
<text x="32" y="35.2">R115</text>
<text x="60.5" y="31.6">+/-0.25pF</text>
<text x="60.5" y="33.8">0402</text>
<text x="72.9" y="31.6">2.7nH±0.1nH</text>
<text x="72.9" y="33.4">0402</text>
<text x="85.4" y="31.6">±5%</text>
<text x="85.4" y="33.8">0201</text>
<text x="206.3" y="31.6">C117</text>
<text x="206.3" y="33.4">1nF</text>
<text x="206.3" y="35.2">+/-10%</text>
<text x="220.5" y="31.6">C113</text>
<text x="220.5" y="33.4">22P</text>
<text x="220.5" y="35.2">±5%</text>
<text x="32" y="37">0R</text>
<text x="33.8" y="40.5">±5%</text>
<text x="55.2" y="36.1">C137</text>
<text x="206.3" y="38.8">0201</text>
<text x="206.3" y="37">25V</text>
<text x="220.5" y="37">25V</text>
<text x="220.5" y="38.8">0201</text>
<text x="33.8" y="42.3">0402</text>
<text x="48" y="45.9">C128</text>
<text x="48" y="47.6">NM</text>
<text x="55.2" y="43.4">39P</text>
<text x="55.2" y="45.5">25V</text>
<text x="55.6" y="47.6">±5%</text>
<text x="159.5" y="45.1">U100</text>
<text x="48" y="49.4">0402</text>
<text x="55.2" y="49.8">0201</text>
<text x="217" y="48.5">L119</text>
<text x="247.2" y="48.5">R112</text>
<text x="206.3" y="56.5">L120</text>
<text x="206.3" y="58.3">NM</text>
<text x="217" y="55.8">2.0nH</text>
<text x="217" y="58">2.0nH±0.1nH</text>
<text x="236.5" y="56.5">C118</text>
<text x="236.5" y="58.3">0.5pF</text>
<text x="247.2" y="54">0R</text>
<text x="247.2" y="56.2">±5%</text>
<text x="247.2" y="58.3">0402</text>
<text x="206.3" y="61.9">0201</text>
<text x="217" y="60.1">0201</text>
<text x="236.5" y="61.9">50V</text>
<text x="236.5" y="60.1">+/-0.1pF</text>
<text x="236.5" y="63.6">0402</text>
<text x="159.7" y="67.9">TQM7M5013</text>
<text x="217" y="73.4">L121</text>
<text x="247.2" y="74.3">R113</text>
<text x="209.8" y="83.2">C130</text>
<text x="217" y="78.9">3.9nH</text>
<text x="217" y="81.1">3.9nH±0.1nH</text>
<text x="217" y="83.2">0201</text>
<text x="234" y="83.2">C135</text>
<text x="247.2" y="78.9">0R</text>
<text x="247.2" y="81.1">±5%</text>
<text x="247.2" y="83.2">0402</text>
<text x="209.8" y="85">NM</text>
<text x="209.8" y="88.5">0201</text>
<text x="234" y="85.3">3.9pF</text>
<text x="234" y="87.5">50V</text>
<text x="234" y="89.6">+/-0.25pF</text>
<text x="234" y="91.7">0402</text>
<text x="115.6" y="106.2">L124</text>
<text x="120.4" y="106.3">NM</text>
<text x="209.8" y="107.2">C136</text>
<text x="234.7" y="107.2">L515</text>
<text x="117.4" y="111.7">0201</text>
<text x="126.3" y="113.4">C240</text>
<text x="131.6" y="113.4">22P</text>
<text x="151.2" y="109.9">FL100</text>
<text x="151.2" y="111.7">SAWFD1G84BJ0F0A</text>
<text x="209.8" y="112.7">22P</text>
<text x="234.7" y="112.7">3.6nH</text>
<text x="126.3" y="118.8">25V</text>
<text x="130.3" y="118.8">±5%</text>
<text x="135.2" y="118.8">0201</text>
<text x="199.2" y="117">L115</text>
<text x="199.2" y="118.8">10nH</text>
<text x="209.8" y="119.1">0201</text>
<text x="209.8" y="114.9">25V</text>
<text x="209.8" y="117">±5%</text>
<text x="224.1" y="117">L116</text>
<text x="224.1" y="118.8">NM</text>
<text x="234.7" y="114.9">3.6nH±0.2nH</text>
<text x="234.7" y="117">0201</text>
<text x="126.3" y="124.1">C244</text>
<text x="131.6" y="124.1">22P</text>
<text x="199.2" y="120.5">10nH±3%</text>
<text x="199.2" y="122.3">0201</text>
<text x="209.8" y="125">C131</text>
<text x="224.1" y="122.3">0201</text>
<text x="234.7" y="125.9">L516</text>
<text x="115.6" y="131">L126</text>
<text x="120.4" y="131.2">NM</text>
<text x="129.8" y="131.2">25V</text>
<text x="130.3" y="129.4">±5%</text>
<text x="135.2" y="129.4">0201</text>
<text x="209.8" y="130.5">22P</text>
<text x="234.7" y="130.5">3.6nH</text>
<text x="117.4" y="136.5">0201</text>
<text x="209.8" y="136.9">0201</text>
<text x="209.8" y="132.6">25V</text>
<text x="209.8" y="134.8">±5%</text>
<text x="234.7" y="132.6">3.6nH±0.2nH</text>
<text x="234.7" y="134.8">0201</text>
<text x="208.1" y="147.2">C132</text>
<text x="245.4" y="148.1">L522</text>
<text x="149.4" y="155.2">C252</text>
<text x="161.8" y="152.5">FL101</text>
<text x="161.8" y="154.3">FAR-F5KB-942M50-B4ES</text>
<text x="208.1" y="153.6">56P</text>
<text x="208.1" y="155.7">25V</text>
<text x="245.4" y="153.6">10nH</text>
<text x="245.4" y="155.7">10nH±3%</text>
<text x="201" y="156.1">L123</text>
<text x="201" y="157.9">NM</text>
<text x="201" y="161.4">0201</text>
<text x="208.1" y="160">0201</text>
<text x="208.5" y="157.9">±5%</text>
<text x="234.7" y="156.1">L117</text>
<text x="234.7" y="157.9">NM</text>
<text x="234.7" y="161.4">0201</text>
<text x="245.4" y="157.9">0201</text>
<text x="135.2" y="163.2">L127</text>
<text x="135.2" y="166.8">12nH</text>
<text x="149.4" y="162.5">39P</text>
<text x="149.4" y="164.6">25V</text>
<text x="149.8" y="166.8">±5%</text>
<text x="208.1" y="162.3">C133</text>
<text x="208.1" y="167.8">56P</text>
<text x="247.2" y="163.2">L523</text>
<text x="247.2" y="167.8">10nH</text>
<text x="135.2" y="168.6">12nH±3%</text>
<text x="135.2" y="170.3">0201</text>
<text x="149.4" y="168.9">0201</text>
<text x="208.1" y="170">25V</text>
<text x="208.5" y="172.1">±5%</text>
<text x="247.2" y="170">10nH±3%</text>
<text x="247.2" y="172.1">0201</text>
<text x="208.1" y="174.2">0201</text>
</g>
<g font-size="1.6" fill="#004080">
<text x="159.2" y="50.5">RFI_GSM</text>
<text x="159.2" y="52.3">RFI_DCS</text>
<text x="169" y="50.5">RFO_GSM</text>
<text x="169.3" y="52.3">RFO_DCS</text>
<text x="159.2" y="55.8">VBATT</text>
<text x="159.2" y="57.6">HBEN</text>
<text x="159.2" y="59.4">VMODE0</text>
<text x="173.5" y="55.8">VCC</text>
<text x="159.2" y="61.2">VMODE1</text>
<text x="159.2" y="62.9">LBEN</text>
<text x="168.1" y="62.9">GND_SLUG</text>
<text x="173.4" y="61.2">GND</text>
<text x="152.1" y="119.8">IN1</text>
<text x="165.5" y="119.8">OUT1</text>
<text x="152.1" y="123.4">IN2</text>
<text x="165.4" y="125.2">GND1</text>
<text x="165.5" y="121.6">OUT2</text>
<text x="165.4" y="127">GND2</text>
<text x="165.4" y="128.7">GND3</text>
<text x="165.4" y="130.5">GND4</text>
<text x="165.4" y="132.3">GND5</text>
<text x="165.4" y="134.1">GND6</text>
<text x="162.7" y="159">IN</text>
<text x="170.9" y="159">OUT1</text>
<text x="170.9" y="160.7">OUT2</text>
<text x="170.7" y="164.3">GND1</text>
<text x="170.7" y="166.1">GND2</text>
</g>
<text font-size="1.6" fill="#0000a0" x="206.3" y="60.1">4.7NH</text>
<g font-size="1.6" fill="#00f">
<text x="151.2" y="138.3">1842/1960MHZ</text>
<text x="163.6" y="172.1">925-960MHZ</text>
</g>
<g font-size="1.3">
<text x="30.8" y="1.3">5</text>
<text x="88.9" y="1.3">4</text>
<text x="147" y="1.3">3</text>
<text x="205" y="1.3">2</text>
<text x="263.1" y="1.3">1</text>
<text x=".5" y="28.4">D</text>
<text x="292.6" y="28.4">D</text>
<text x=".5" y="79.5">C</text>
<text x="292.6" y="79.5">C</text>
<text x=".5" y="130.6">B</text>
<text x="292.6" y="130.6">B</text>
<text x=".5" y="181.7">A</text>
<text x="292.6" y="181.7">A</text>
<text x="30.8" y="207.4">5</text>
<text x="88.9" y="207.4">4</text>
<text x="147" y="207.4">3</text>
<text x="205" y="207.4">2</text>
<text x="263.1" y="207.4">1</text>
</g>
</svg>
